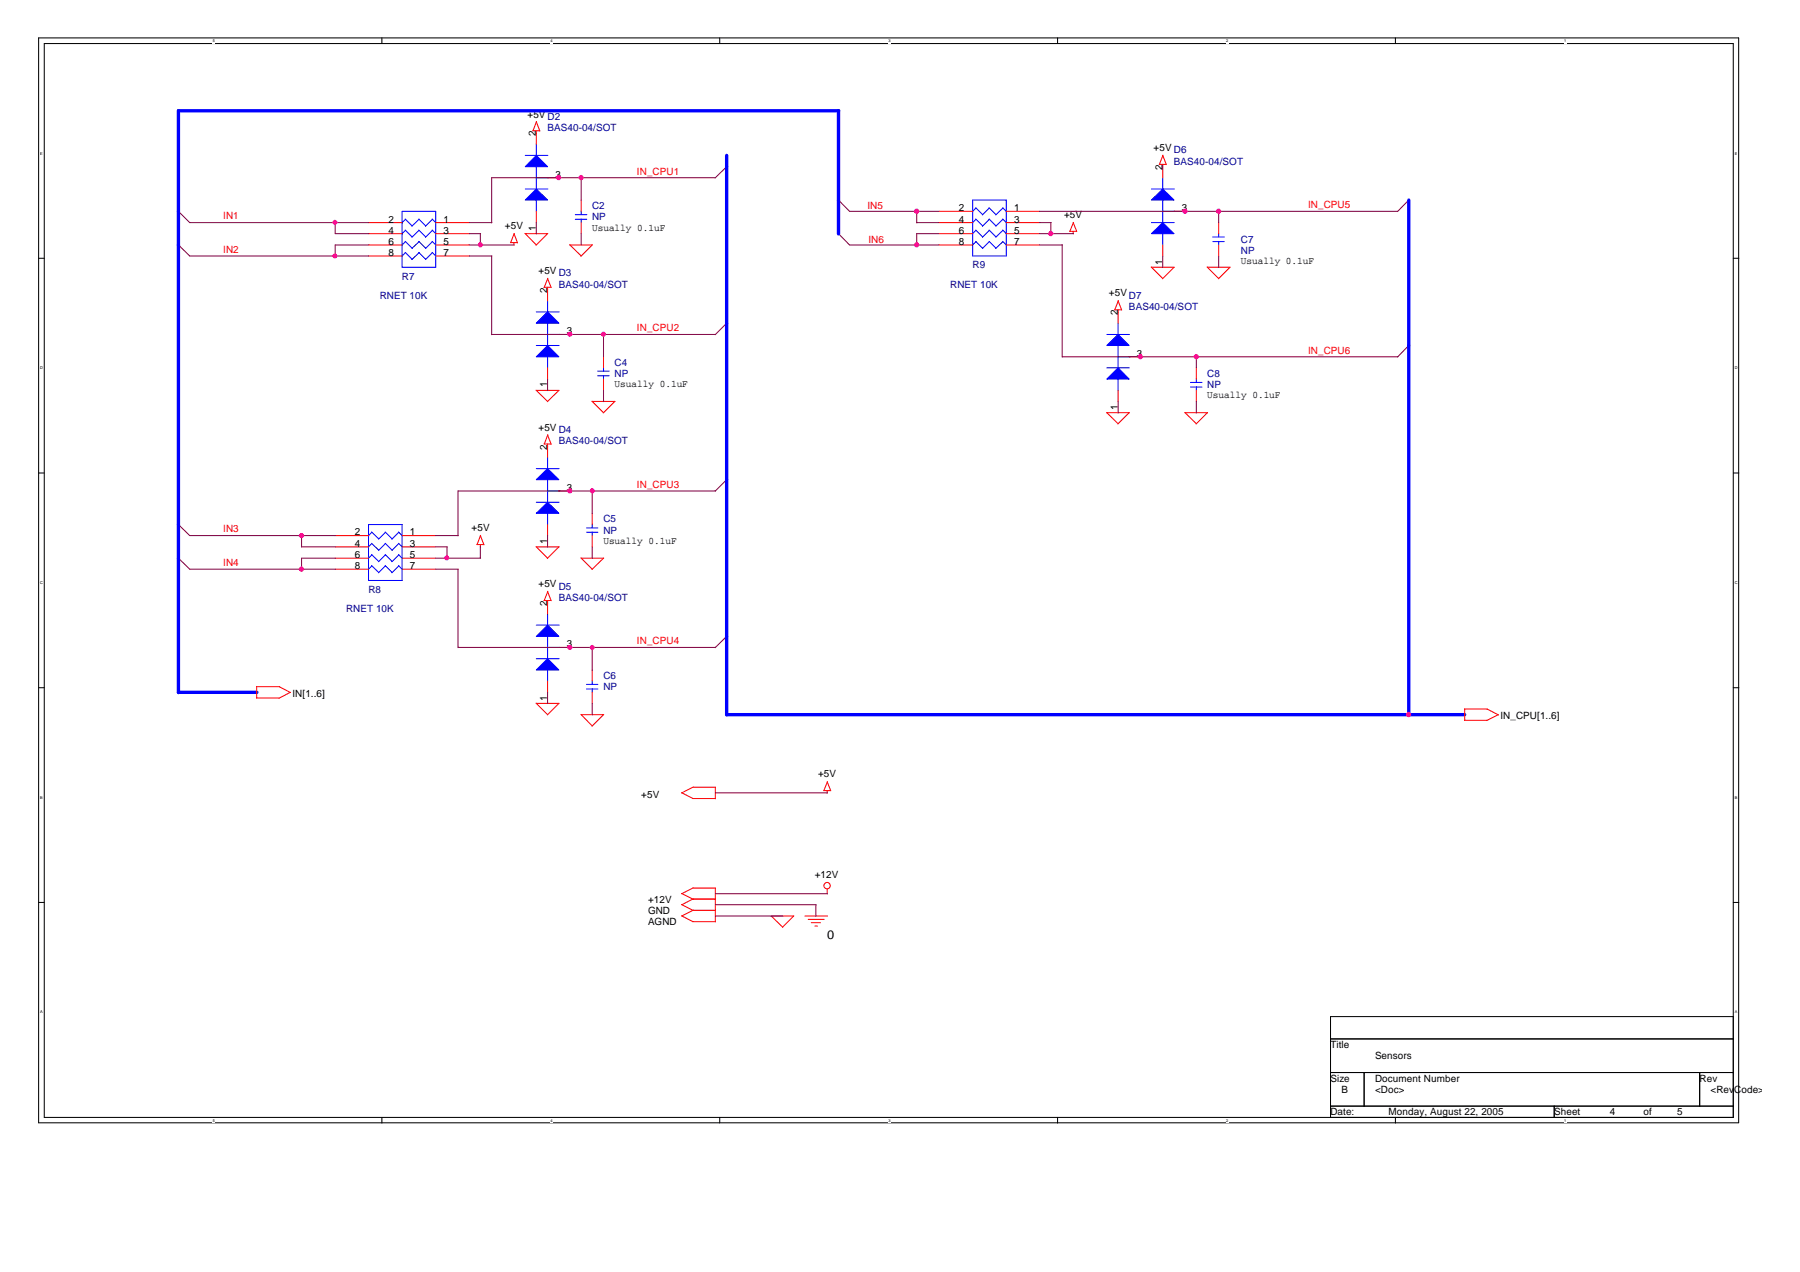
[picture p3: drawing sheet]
<svg xmlns="http://www.w3.org/2000/svg" width="297mm" height="210mm" viewBox="0 0 297 210" stroke-linecap="round" stroke-linejoin="round" font-family="sans-serif">
<path d="M6.4 6.3h280.5v179h-280.5zM7.3 7.2h278.7v177.2h-278.7z" fill="none" stroke="#000" stroke-width=".17"/>
<g fill="#fff">
<path d="M35.1 6.4h.4v.7h-.4z"/>
<path d="M35.1 184.5h.4v.8h-.4z"/>
</g>
<path d="M63 6.3v.9M63 184.4v.9" fill="none" stroke="#000" stroke-width=".17"/>
<g fill="#fff">
<path d="M90.8 6.4h.4v.7h-.4z"/>
<path d="M90.8 184.5h.4v.8h-.4z"/>
</g>
<path d="M118.8 6.3v.9M118.8 184.4v.9" fill="none" stroke="#000" stroke-width=".17"/>
<g fill="#fff">
<path d="M146.6 6.4h.3v.7h-.3z"/>
<path d="M146.6 184.5h.3v.8h-.3z"/>
</g>
<path d="M174.5 6.3v.9M174.5 184.4v.9" fill="none" stroke="#000" stroke-width=".17"/>
<g fill="#fff">
<path d="M202.4 6.4h.3v.7h-.3z"/>
<path d="M202.4 184.5h.3v.8h-.3z"/>
</g>
<path d="M230.3 6.3v.9M230.3 184.4v.9" fill="none" stroke="#000" stroke-width=".17"/>
<g fill="#fff">
<path d="M258.1 6.4h.3v.7h-.3z"/>
<path d="M258.1 184.5h.3v.8h-.3z"/>
<path d="M6.6 24.9h.4v.7h-.4z"/>
<path d="M286.3 24.9h.4v.7h-.4z"/>
<path d="M6.6 60.3h.5v.8h-.5z"/>
<path d="M286.3 60.3h.4v.8h-.4z"/>
</g>
<path d="M6.4 42.6h.9M286 42.6h1" fill="none" stroke="#000" stroke-width=".17"/>
<g fill="#fff">
<path d="M6.6 95.8h.5v.7h-.5z"/>
<path d="M286.3 95.8h.4v.7h-.4z"/>
</g>
<path d="M6.4 78.1h.9M286 78.1h1" fill="none" stroke="#000" stroke-width=".17"/>
<g fill="#fff">
<path d="M6.6 131.2h.4v.7h-.4z"/>
<path d="M286.3 131.2h.4v.7h-.4z"/>
</g>
<path d="M6.4 113.5h.9M286 113.5h1" fill="none" stroke="#000" stroke-width=".17"/>
<g fill="#fff">
<path d="M6.6 166.6h.4v.8h-.4z"/>
<path d="M286.3 166.6h.3v.8h-.3z"/>
</g>
<path d="M6.4 148.9h.9M286 148.9h1M219.6 167.8h66.4v16.6h-66.4zM219.6 171.4h66.4M219.6 177h66.4M225.1 177v5.5M280.5 177v5.5M219.6 182.5h66.4M256.5 182.5v1.9" fill="none" stroke="#000" stroke-width=".17"/>
<g fill="none" stroke="#f00" stroke-width=".17">
<path d="M60.8 38.6h5.6M60.8 36.7h5.6M71.9 38.6h5.6M71.9 36.7h5.6M84.8 38.6l.6 1.5M84.9 38.5l-.6 1.5M86.6 38.5l1.9 1.9M86.7 38.6h3.7M87.9 21.6h1.2M88.5 21.6v2.2M88.5 34.9v1.8M88.5 20.1l.6 1.5"/>
<path d="M88.5 20.1l-.6 1.5M90.4 38.6l-1.9 1.9M90.4 29.3h1.8M95.9 33v1.9M95.9 36.7v1.9M155 38.6h5.5M155 34.9h5.5M155 36.7h5.5M166.1 38.6h5.5M166.1 34.9h5.5M166.1 36.7h5.5M176.5 38.2h1.2"/>
<path d="M177.1 38.2v.4M177.1 36.7l.6 1.5M177.1 36.7l-.5 1.5M191.3 27.1h1.1M191.9 27.1v2.2M191.9 25.6l.6 1.6M191.9 25.6l-.6 1.5M193.7 34.9h1.9M201.1 36.7v1.9M60.8 40.4h5.6M60.8 42.2h5.6M71.9 40.4h5.6"/>
<path d="M71.9 42.2h5.6M84.2 40h1.2M84.8 40v.5M89.8 47.4h1.1M90.4 47.4v2.2M90.4 46l.6 1.4M90.4 45.9l-.6 1.5M92.2 55.2h1.8M94 40.4l1.9 1.8M94 40.4h3.8M97.7 40.4l-1.8 1.9M99.6 58.9v1.8"/>
<path d="M155 40.4h5.5M166.1 40.4h5.5M183.9 51.1h1.2M184.5 51.1v2.2M184.5 49.6l.6 1.6M184.6 49.6l-.6 1.5M186.3 58.9h1.9M190 44.1l1.9 1.9M190 44.1h3.8M191.9 40.4v1.8M193.7 44.1l-1.9 1.9M199.2 44.1l1.9 1.9"/>
<path d="M199.2 44.1h3.8M201.1 40.4v1.8M203 44.1l-1.9 1.9M88.5 64.4l1.9 1.8M88.5 64.4h3.8M89.8 73.3h1.1M90.4 60.7v1.9M90.4 73.3v2.2M90.4 71.8l.6 1.5M90.4 71.7l-.6 1.6M92.2 64.4l-1.9 1.9M97.7 66.2l1.9 1.9"/>
<path d="M97.7 66.2h3.8M99.6 62.6v1.8M101.5 66.2l-2 1.9M182.6 68.1l1.9 1.8M182.6 68.1h3.8M184.5 64.4v1.8M186.3 68.1l-1.8 1.9M195.5 68.1l1.9 1.8M195.6 68.1h3.7M197.4 60.7v1.9M197.4 64.4v1.8M199.2 68.1l-1.8 1.9"/>
<path d="M55.3 90.2h5.5M55.3 92.1h5.5M55.3 88.4h5.5M55.3 93.9h5.5M66.4 90.2h5.5M66.4 92.1h5.5M66.4 88.4h5.5M66.4 93.9h5.5M78.7 89.9h1.1M79.3 89.9v.4M79.3 88.4l.6 1.5M79.3 88.3l-.6 1.6"/>
<path d="M88.5 90.2l1.9 1.9M88.5 90.2h3.8M89.8 99.1h1.1M90.4 86.6v1.8M90.4 99.1v2.2M90.4 97.6l.6 1.5M90.4 97.6l-.6 1.5M92.2 90.2l-1.9 2M92.2 81h1.8M95.9 92.1l1.8 1.8M95.9 92.1h3.7M97.7 84.7v1.9"/>
<path d="M97.7 88.4v1.8M99.6 92.1l-1.9 1.9M42.3 115.2h3.8M42.4 113.3v1.9M42.4 113.3h3.7M46.1 113.3l1.8 1M47.9 114.2l-1.9 1M88.5 116l1.9 1.9M88.5 116.1h3.8M90.4 112.4v1.8M92.2 116.1l-1.9 1.9M92.2 106.8h1.8"/>
<path d="M95.9 117.9l1.8 1.9M95.9 117.9h3.7M97.7 110.6v1.8M97.7 114.2v1.9M99.6 117.9l-1.9 1.9M241.7 118.9h3.7M241.7 117v1.9M241.7 117h3.7M245.4 117l1.9 1M247.3 117.9l-2 1M112.5 130.8l1.9 1M114.3 131.8h3.7"/>
<path d="M114.4 129.9h3.7M114.4 129.9l-1.9 .9M118 129.9v1.9M135.9 130.5h1.2M136.5 130.5v.4M136.5 129l.6 1.5M136.5 129l-.5 1.5M112.5 147.4l1.9 1M112.5 151.1l1.9 1M112.5 149.3l1.9 .9M114.3 148.4h3.8M114.3 150.2h3.8"/>
<path d="M114.3 152.1h3.7M114.4 146.5h3.7M114.4 146.5l-1.9 1M114.4 150.2l-1.9 1M114.4 148.3l-1.9 1M118 146.5v5.6M127.2 151.2h3.8M127.3 151.2l1.9 1.8M131 151.1l-1.9 1.9M132.8 151.2h3.7M133.4 151.7h2.6M133.9 152.3h1.5"/>
<path d="M134.5 152.8h.4M136.5 146.7v.8"/>
<circle cx="136.5" cy="146.1" r=".52"/>
</g>
<g fill="#00f" stroke="#00f" stroke-width=".17">
<path d="M190 38.6l1.9-1.9 1.8 1.9z" fill-rule="evenodd"/>
<path d="M190 33l1.9-1.8 1.8 1.8z" fill-rule="evenodd"/>
<path d="M90.4 108.7l1.8 1.9h-3.7z" fill-rule="evenodd"/>
<path d="M90.4 103.2l1.8 1.8h-3.7z" fill-rule="evenodd"/>
<path d="M86.7 33l1.8-1.8 1.9 1.8z" fill-rule="evenodd"/>
<path d="M88.5 25.6l1.9 1.9h-3.7z" fill-rule="evenodd"/>
<path d="M90.4 57l1.8 1.9h-3.7z" fill-rule="evenodd"/>
<path d="M90.4 51.5l1.8 1.8h-3.7z" fill-rule="evenodd"/>
<path d="M182.6 62.6l1.9-1.9 1.8 1.9z" fill-rule="evenodd"/>
<path d="M182.6 57l1.9-1.8 1.8 1.8z" fill-rule="evenodd"/>
<path d="M88.5 84.7l1.9-1.8 1.8 1.8z" fill-rule="evenodd"/>
<path d="M88.5 79.2l1.9-1.9 1.8 1.9z" fill-rule="evenodd"/>
</g>
<g fill="none" stroke="#00f" stroke-width=".17">
<path d="M66.4 34.9h5.5v9.2h-5.5zM66.9 36.1l1.1 1.2M66.9 38l1.1 1.1M66.9 39.8l1.1 1.2M66.9 36.2l-.6 .6M66.9 38l-.6 .6M66.9 39.9l-.6 .6M69.1 36.1l1.2 1.2M69.1 38l1.2 1.1M69.1 39.8l1.2 1.2M69.2 36.2l-1.2 1.1M69.2 38l-1.2 1.1"/>
<path d="M69.2 39.9l-1.2 1.1M71.3 36.1l.6 .6M71.3 38l.6 .6M71.3 39.8l.6 .6M71.4 36.2l-1.2 1.1M71.4 38l-1.2 1.1M71.4 39.9l-1.2 1.1M86.7 31.2h3.7M86.7 25.6h3.7M88.5 23.8v1.9M88.5 27.5v3.7M88.5 33v1.9"/>
<path d="M88.5 29.3h1.9M90.4 29.3h.1M94.9 36.2h1.9M94.9 35.4h1.9M95.9 34.8v.6M95.9 36.1v.6M160.5 33h5.6v9.2h-5.6zM161 34.3l1.2 1.1M161 36.1l1.2 1.2M161 38l1.2 1.1M161 39.8l1.2 1.2M161.1 34.3l-.6 .6"/>
<path d="M161.1 36.2l-.6 .6M161.1 38l-.6 .6M161.1 39.9l-.6 .6M163.2 34.3l1.2 1.1M163.2 36.1l1.2 1.2M163.2 38l1.2 1.1M163.2 39.8l1.2 1.2M163.3 34.3l-1.2 1.2M163.3 36.2l-1.2 1.1M163.3 38l-1.2 1.1M163.3 39.9l-1.2 1.1M165.5 34.3l.6 .6"/>
<path d="M165.5 36.1l.6 .6M165.5 38l.6 .6M165.5 39.8l.6 .6M165.5 34.3l-1.2 1.2M165.5 36.2l-1.2 1.1M165.5 38l-1.2 1.1M165.5 39.9l-1.2 1.1M190 36.7h3.8M190 31.2h3.8M191.9 29.3v1.9M191.9 33v3.7M191.9 38.5v1.9"/>
<path d="M191.9 34.9h1.9M193.7 34.9h.1M200.1 39.9h1.9M200.1 39.1h1.9M201.1 38.5v.6M201.1 39.8v.6M66.9 41.6l1.1 1.2M66.9 41.7l-.6 .6M69.1 41.6l1.2 1.2M69.2 41.7l-1.2 1.1M71.3 41.6l.6 .6M71.4 41.7l-1.2 1.1"/>
<path d="M88.5 57h3.8M88.5 51.5h3.8M90.4 49.6v1.9M90.4 53.3v3.7M90.4 58.8v1.9M90.4 55.2h1.9M92.2 55.2h.1M182.6 55.2h3.8M184.5 53.3v1.9M184.5 57v3.7M184.5 58.9h1.9M186.3 58.9h.1"/>
<path d="M88.5 77.3h3.8M90.4 75.5v1.9M90.4 79.2v3.7M98.6 62h1.9M98.6 61.2h1.9M99.6 60.7v.5M99.6 62v.6M182.6 60.7h3.8M184.5 62.5v1.9M196.5 63.9h1.9M196.5 63.1h1.9M197.4 62.5v.6"/>
<path d="M197.4 63.8v.6M60.8 86.6h5.6v9.2h-5.6zM61.3 87.8l1.2 1.1M61.3 89.7l1.2 1.1M61.3 91.5l1.2 1.2M61.3 93.3l1.2 1.2M61.4 87.8l-.6 .6M61.4 89.7l-.6 .6M61.4 91.6l-.6 .6M61.4 93.4l-.6 .6M63.6 87.8l1.1 1.1M63.6 89.7l1.1 1.1"/>
<path d="M63.6 91.5l1.1 1.2M63.6 93.3l1.1 1.2M63.6 87.8l-1.1 1.2M63.6 89.7l-1.1 1.1M63.6 91.6l-1.1 1.1M63.6 93.4l-1.1 1.1M65.8 87.8l.6 .6M65.8 89.7l.6 .5M65.8 91.5l.6 .6M65.8 93.3l.6 .6M65.8 87.8l-1.1 1.2M65.8 89.7l-1.1 1.1"/>
<path d="M65.8 91.6l-1.1 1.1M65.8 93.4l-1.1 1.1M88.5 82.9h3.8M90.4 84.7v1.9M90.4 81h1.9M92.2 81h.1M96.8 87.8h1.9M96.8 87.1h1.9M97.7 86.5v.6M97.7 87.8v.6M88.5 108.7h3.8M88.5 103.2h3.8"/>
<path d="M90.4 101.3v1.9M90.4 105v3.7M90.4 110.5v1.9M90.4 106.8h1.9M92.2 106.8h.1M96.8 113.7h1.9M96.8 112.9h1.9M97.7 112.3v.6M97.7 113.7v.5"/>
</g>
<g fill="none" stroke="#800040" stroke-width=".17">
<path d="M29.4 34.8l1.9 1.9h29.6M55.3 36.7v1.9h5.6M77.5 38.6h1.8M77.5 36.7h3.7M79.3 38.6v1.9M88.5 36.7v1.9M95.9 29.3v3.8M95.9 38.6v1.9M118 29.3h-36.9v7.5M119.9 27.5l-1.9 1.9M138.3 38.5l1.9 1.9h14.8M138.3 33l1.9 1.9h14.8"/>
<path d="M151.2 38.6h3.8M151.2 36.7h3.8M151.3 34.9v1.9M151.3 38.6v1.9M171.6 38.6h5.5M171.6 36.7h1.9M171.6 34.9h59.1M173.4 36.7v1.9M201.1 34.9v1.9M232.5 33l-1.9 1.9M29.4 40.4l1.9 1.8h29.6M60.9 40.4h-5.6v1.9"/>
<path d="M77.5 42.2h3.7M77.5 40.4h7.4M81.1 42.2v13M81.1 55.2h37M99.6 55.2v3.7M119.9 53.3l-1.9 1.9M171.6 40.4h3.7M175.3 40.4v18.5M175.3 58.9h55.4M191.9 42.2v1.9M197.4 58.9v1.8M201.1 42.2v1.9"/>
<path d="M232.5 57l-1.9 1.9M90.4 62.6v1.9M99.6 64.4v1.9M119.9 79.2l-1.9 1.9M184.5 66.2v1.9M197.4 66.2v1.9M29.4 86.5l1.9 1.9h24.1M29.4 92.1l1.9 1.8h24.1M49.8 88.3v1.9h5.6M55.4 92.1h-5.6v1.9M71.9 93.9h3.7M71.9 92.1h7.4"/>
<path d="M71.9 90.2h1.9M71.9 88.4h3.7M73.8 90.2v2M75.6 93.9v13M79.3 90.2v1.9M90.4 88.4v1.9M97.7 81v3.7M97.7 90.2v2M118.1 81h-42.5v7.4M75.6 106.8h42.5M90.4 114.2v1.9M97.7 106.8v3.8"/>
<path d="M97.7 116.1v1.9M119.9 105l-1.9 1.9M118 130.8h18.5M118 147.5h18.5M118 149.3h16.7M118 151.2h11.2M134.6 149.3v1.9"/>
</g>
<path d="M138.4 18.3v20.3M138.4 18.3h-109v96M119.9 25.6v92.4M232.5 33v85M29.4 114.2h13M119.9 117.9h121.8" fill="none" stroke="#00f" stroke-width=".55"/>
<g fill="#f0f" stroke="#f0f" stroke-width=".17">
<circle cx="55.3" cy="42.2" r=".33"/>
<circle cx="49.7" cy="93.9" r=".36"/>
<circle cx="173.4" cy="38.5" r=".36"/>
<circle cx="79.3" cy="40.4" r=".35"/>
<circle cx="73.7" cy="92.1" r=".33"/>
<circle cx="97.7" cy="106.8" r=".33"/>
<circle cx="55.3" cy="36.7" r=".33"/>
<circle cx="151.3" cy="34.9" r=".36"/>
<circle cx="49.8" cy="88.4" r=".34"/>
<circle cx="151.3" cy="40.4" r=".36"/>
<circle cx="94" cy="81" r=".36"/>
<circle cx="94" cy="55.2" r=".34"/>
<circle cx="195.5" cy="34.9" r=".36"/>
<circle cx="201.1" cy="34.9" r=".36"/>
<circle cx="95.9" cy="29.3" r=".36"/>
<circle cx="92.2" cy="29.3" r=".35"/>
<circle cx="97.7" cy="81" r=".35"/>
<circle cx="99.6" cy="55.2" r=".34"/>
<circle cx="94" cy="106.8" r=".34"/>
<circle cx="188.2" cy="58.9" r=".36"/>
<circle cx="197.4" cy="58.9" r=".36"/>
<circle cx="232.5" cy="117.9" r=".36"/>
</g>
<text font-size="2" x="136.5" y="154.9">0</text>
<g font-size="1.7">
<text x="87" y="19.4">+5V D2</text>
<text x="88.4" y="22.5" transform="rotate(-90 88.4 22.5)">2</text>
<text x="91.7" y="29.3">3</text>
<text x="190.4" y="24.9">+5V D6</text>
<text x="191.8" y="28" transform="rotate(-90 191.8 28)">2</text>
<text x="158.2" y="34.9">2</text>
<text x="167.3" y="34.9">1</text>
<text x="175.6" y="36">+5V</text>
<text x="195" y="34.9">3</text>
<text x="64.1" y="40.4">6</text>
<text x="64.1" y="38.5">4</text>
<text x="64.1" y="36.7">2</text>
<text x="73.2" y="36.7">1</text>
<text x="73.2" y="38.5">3</text>
<text x="73.2" y="40.4">5</text>
<text x="83.3" y="37.9">+5V</text>
<text x="88.4" y="38.1" transform="rotate(-90 88.4 38.1)">1</text>
<text x="97.7" y="38.1">Usually 0.1uF</text>
<text x="158.2" y="40.4">8</text>
<text x="158.2" y="38.5">6</text>
<text x="158.2" y="36.7">4</text>
<text x="167.3" y="36.7">3</text>
<text x="167.3" y="38.5">5</text>
<text x="167.3" y="40.4">7</text>
<text x="64.1" y="42.2">8</text>
<text x="73.2" y="42.2">7</text>
<text x="88.9" y="45.2">+5V D3</text>
<text x="191.8" y="43.7" transform="rotate(-90 191.8 43.7)">1</text>
<text x="204.8" y="43.6">Usually 0.1uF</text>
<text x="90.3" y="48.4" transform="rotate(-90 90.3 48.4)">2</text>
<text x="183" y="48.9">+5V D7</text>
<text x="184.4" y="52" transform="rotate(-90 184.4 52)">2</text>
<text x="93.5" y="55.2">3</text>
<text x="187.6" y="58.9">3</text>
<text x="90.3" y="63.9" transform="rotate(-90 90.3 63.9)">1</text>
<text x="101.4" y="63.9">Usually 0.1uF</text>
<text x="199.2" y="65.8">Usually 0.1uF</text>
<text x="88.9" y="71.1">+5V D4</text>
<text x="184.4" y="67.7" transform="rotate(-90 184.4 67.7)">1</text>
<text x="90.3" y="74.2" transform="rotate(-90 90.3 74.2)">2</text>
<text x="93.5" y="81">3</text>
<text x="58.5" y="88.4">2</text>
<text x="67.6" y="88.4">1</text>
<text x="77.8" y="87.7">+5V</text>
<text x="90.3" y="89.8" transform="rotate(-90 90.3 89.8)">1</text>
<text x="99.6" y="89.7">Usually 0.1uF</text>
<text x="58.5" y="93.9">8</text>
<text x="58.5" y="92.1">6</text>
<text x="58.5" y="90.2">4</text>
<text x="67.6" y="90.2">3</text>
<text x="67.6" y="92.1">5</text>
<text x="67.6" y="93.9">7</text>
<text x="88.9" y="96.9">+5V D5</text>
<text x="90.3" y="100" transform="rotate(-90 90.3 100)">2</text>
<text x="93.5" y="106.8">3</text>
<text x="48.3" y="115">IN[1..6]</text>
<text x="90.3" y="115.6" transform="rotate(-90 90.3 115.6)">1</text>
<text x="247.6" y="118.7">IN_CPU[1..6]</text>
<text x="105.8" y="131.6">+5V</text>
<text x="135" y="128.3">+5V</text>
<text x="106.9" y="149">+12V</text>
<text x="134.5" y="144.9">+12V</text>
<text x="106.9" y="152.7">AGND</text>
<text x="106.9" y="150.8">GND</text>
<text x="219.5" y="172.9">Title</text>
<text x="219.5" y="178.5">Size</text>
<text x="226.9" y="174.8">Sensors</text>
<text x="226.9" y="178.5">Document Number</text>
<text x="280.5" y="178.5">Rev</text>
<text x="219.5" y="184">Date:</text>
<text x="221.4" y="180.4">B</text>
<text x="226.9" y="180.4">&lt;Doc&gt;</text>
<text x="229.2" y="184">Monday, August 22, 2005</text>
<text x="256.5" y="184">Sheet</text>
<text x="265.7" y="184">4</text>
<text x="271.2" y="184">of</text>
<text x="276.8" y="184">5</text>
<text x="282.3" y="180.4">&lt;RevCode&gt;</text>
</g>
<g font-size="1.7" fill="#000080">
<text x="90.3" y="21.6">BAS40-04/SOT</text>
<text x="193.7" y="27.1">BAS40-04/SOT</text>
<text x="97.7" y="34.5">C2</text>
<text x="97.7" y="36.4">NP</text>
<text x="204.8" y="40.1">C7</text>
<text x="204.8" y="41.9">NP</text>
<text x="66.3" y="46.2">R7</text>
<text x="92.2" y="47.5">BAS40-04/SOT</text>
<text x="156.8" y="47.5">RNET 10K</text>
<text x="160.5" y="44.3">R9</text>
<text x="62.7" y="49.3">RNET 10K</text>
<text x="186.3" y="51.2">BAS40-04/SOT</text>
<text x="101.4" y="60.4">C4</text>
<text x="101.4" y="62.2">NP</text>
<text x="199.2" y="62.2">C8</text>
<text x="199.2" y="64.1">NP</text>
<text x="92.2" y="73.3">BAS40-04/SOT</text>
<text x="99.6" y="86.2">C5</text>
<text x="99.6" y="88.1">NP</text>
<text x="57.1" y="101">RNET 10K</text>
<text x="60.8" y="97.8">R8</text>
<text x="92.2" y="99.1">BAS40-04/SOT</text>
<text x="99.6" y="112.1">C6</text>
<text x="99.6" y="113.9">NP</text>
</g>
<g font-size="1.7" fill="#f00">
<text x="105.1" y="28.8">IN_CPU1</text>
<text x="143.1" y="34.5">IN5</text>
<text x="215.9" y="34.3">IN_CPU5</text>
<text x="36.8" y="36.2">IN1</text>
<text x="36.8" y="41.7">IN2</text>
<text x="143.3" y="40.1">IN6</text>
<text x="105.1" y="54.7">IN_CPU2</text>
<text x="215.9" y="58.3">IN_CPU6</text>
<text x="105.1" y="80.5">IN_CPU3</text>
<text x="36.8" y="87.9">IN3</text>
<text x="36.8" y="93.4">IN4</text>
<text x="105.1" y="106.3">IN_CPU4</text>
</g>
<g font-size=".6">
<text x="35.1" y="7">5</text>
<text x="90.8" y="7">4</text>
<text x="146.6" y="7">3</text>
<text x="202.4" y="7">2</text>
<text x="258.1" y="7">1</text>
<text x="6.6" y="25.5">E</text>
<text x="286.3" y="25.5">E</text>
<text x="6.6" y="60.9">D</text>
<text x="286.3" y="60.9">D</text>
<text x="6.6" y="96.4">C</text>
<text x="286.3" y="96.4">C</text>
<text x="6.6" y="131.8">B</text>
<text x="286.3" y="131.8">B</text>
<text x="6.6" y="167.2">A</text>
<text x="286.3" y="167.2">A</text>
<text x="35.1" y="185.1">5</text>
<text x="90.8" y="185.1">4</text>
<text x="146.6" y="185.1">3</text>
<text x="202.4" y="185.1">2</text>
<text x="258.1" y="185.1">1</text>
</g>
</svg>
